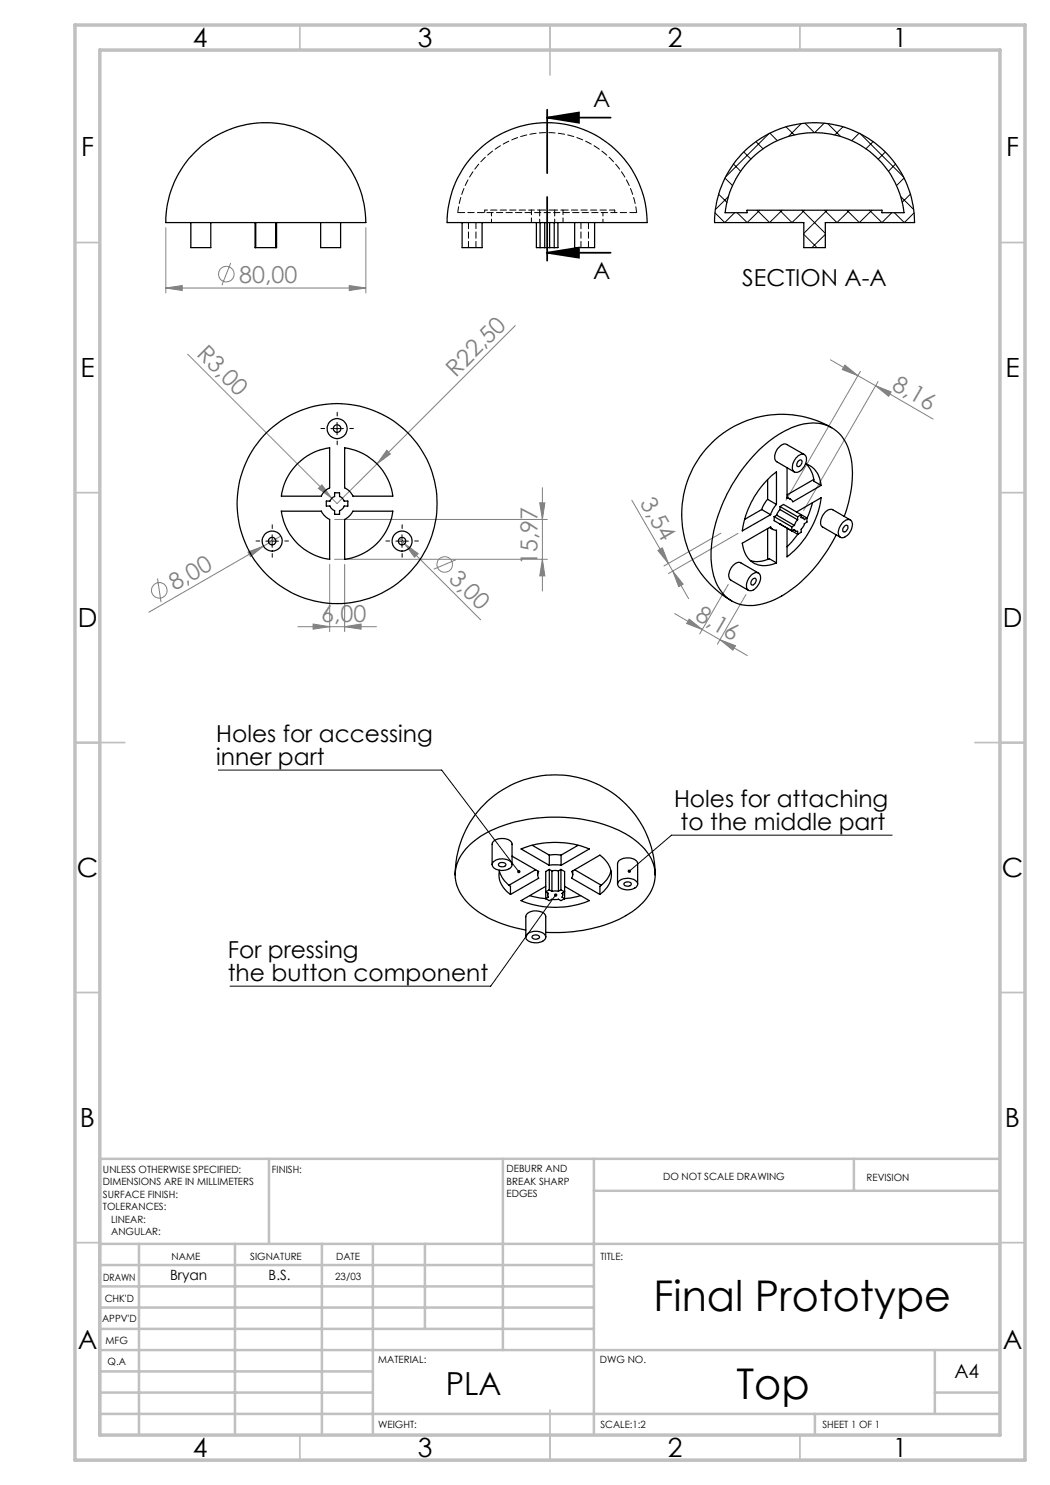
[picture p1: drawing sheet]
<svg xmlns="http://www.w3.org/2000/svg" width="210mm" height="297mm" viewBox="0 0 210 297" stroke-linecap="round" stroke-linejoin="round" font-family="sans-serif">
<g fill="none" stroke="#808080" stroke-width=".2">
<path d="M33.2 57.6l3.2-.5v1zM33.2 45.5v13.1M33.2 57.6h40M46.1 52.6l-1.7 4.4M69.8 57.1l3.4 .5-3.4 .5zM73.2 45.5v13.1M37.5 70.8l29.9 29.9 8-7.9M103 65.1l-27.6 27.7M166.1 72l5.5 3.1M169 73l2.6 2.1-3.1-1.2zM171.6 75.1l3.5 2M172.1 74.3l-14.9 25.7"/>
<path d="M175.1 77.1l3.1 1.3-.5 .9zM175.1 77.1l11.5 6.7M175.6 76.3l-14.9 25.8M63.7 97.7l.7-.7 2 2.7zM77.4 90.1l.7 .7-2.7 2zM108.5 97.5v20.7M31.5 115.7l.7 4.7M49.6 110.4l3.1-1.2-2.6 2.1zM52.7 109.2l-22.9 13.2M56.2 107.2l-3.5 2M65.9 112.9v13.4M66.9 103.9h42.6"/>
<path d="M66.9 111.9h42.6M68.9 112.9v13.4M79.9 107.7l1 1.1M80.9 108.8l2.7 1.9-.7 .7zM80.9 108.8l15.2 15.2M91.2 112l-4.5 1.8M107.9 100.6h1.1l-.5 3.3zM108.5 111.9l.5 3.3h-1.1zM126.4 100l7.3 12.7M131.6 110.1l.9-.5 1.2 3.1zM133.7 112.7l.8 1.5M134.5 114.2l2.1 2.6-.9 .5z"/>
<path d="M134.5 114.2l3.2 5.5M144.2 106.6l-11.4 6.6M145.7 116.9l-5.8 9.9M147.6 106.7l-13.9 8M149.2 118.9l-5.7 9.9M59.6 125.3h15.7M62.6 124.8l3.3 .5-3.3 .5zM68.9 125.3l3.3-.5v1zM134.9 122.7l5.5 3.2M137.8 123.8l2.6 2.1-3.1-1.2zM140.4 125.9l3.6 2M144 127.9l5.5 3.2"/>
<path d="M144 127.9l3.1 1.2-.5 .9z"/>
<circle cx="45.3" cy="54.8" r="1.56"/>
<circle cx="31.9" cy="118.1" r="1.55"/>
<circle cx="88.9" cy="112.9" r="1.56"/>
</g>
<path d="M109.4 23.5h12.7M109.4 21.9v12.7M109.4 39.4v12.7M109.4 23.5l6.4-1v2zM109.4 50.5h12.7M109.4 50.5l6.4-1v2z" fill="none" stroke="#000" stroke-width=".35"/>
<path d="M64.9 85.7h-.7M67.4 83.2v-.7M67.4 88.2v.8M69.9 85.7h.8M51.9 108.2h-.7M54.4 105.7v-.7M54.4 110.7v.8M56.9 108.2h.8M77.9 108.2h-.7M80.4 105.7v-.7M80.4 110.7v.8M82.9 108.2h.8" fill="none" stroke="#000" stroke-width=".2" stroke-dasharray="15.2 1.3 1.3 1.3"/>
<path d="M66.2 85.7h2.5M67.4 84.5v2.5M53.2 108.2h2.5M54.4 107v2.5M79.2 108.2h2.5M80.4 107v2.5M43.7 154h44.6l15.5 20.3M111.1 179l-13 18.2h-52.1M178.4 167h-44.1l-8.4 7.2" fill="none" stroke="#000" stroke-width=".2"/>
<g fill="none" stroke="#c0c0c0" stroke-width=".35">
<path d="M60 5v5M110 5v10M160 5v5M15 48.5h5M200 48.5h5M15 98.5h5M200 98.5h5M15 148.5h10M195 148.5h10M15 198.5h5M200 198.5h5M15 248.5h5"/>
<path d="M200 248.5h5M60 287v5M110 282v10M160 287v5"/>
</g>
<g fill="none" stroke="#c0c0c0" stroke-width=".5">
<path d="M53.8 231.8v17M100.6 231.8v38.2M118.8 231.8v55.2M118.8 238.2h81.2M170.8 231.8v6.4M200 231.8h-180v55.2M20 248.8h180M20 257.3h98.8M20 253h98.8M27.8 248.8v38.2M47 248.8v38.2M64.4 248.8v38.2"/>
<path d="M74.6 248.8v38.2M85 248.8v17M20 265.8h98.8M20 261.5h98.8M20 278.5h54.6M20 274.3h54.6M20 270h180M187 278.5h13M187 270v12.8M20 282.8h180M163 282.8v4.2"/>
</g>
<path d="M15 5h190v287h-190zM20 10h180v277h-180z" fill="none" stroke="#c0c0c0" stroke-width=".7"/>
<g fill="#000">
<path d="M109.4 23.5l6.4-1v2zM109.4 50.5l6.4-1v2z"/>
<path d="M125.6 174l-.1 .2 .1 .2 .3-.2-.3 .2a.33 .33 0 0 0 .5 .1 .33 .33 0 0 0 0-.5 .33 .33 0 0 0-.5 0zM110.9 178.7a.34 .34 0 0 0 0 .5 .34 .34 0 0 0 .5 0 .34 .34 0 0 0-.1-.5l-.2 .3 .2-.3zM103.6 174l-.1 .1a.33 .33 0 0 0 0 .5 .33 .33 0 0 0 .5 0l-.2-.3 .2 .3a.34 .34 0 0 0 0-.5 .34 .34 0 0 0-.4-.1z"/>
</g>
<g fill="#808080">
<path d="M63.7 97.7l.7-.7 2 2.7z"/>
<path d="M49.6 110.4l3.1-1.2-2.6 2.1z"/>
<path d="M77.4 90.1l.7 .7-2.7 2z"/>
<path d="M80.9 108.8l2.7 1.9-.7 .7z"/>
<path d="M175.1 77.1l3.1 1.3-.5 .9zM169 73l2.6 2.1-3.1-1.2z"/>
<path d="M69.8 57.1l3.4 .5-3.4 .5zM33.2 57.6l3.2-.5v1z"/>
<path d="M68.9 125.3l3.3-.5v1zM62.6 124.8l3.3 .5-3.3 .5z"/>
<path d="M107.9 100.6h1.1l-.5 3.3zM108.5 111.9l.5 3.3h-1.1z"/>
<path d="M131.6 110.1l.9-.5 1.2 3.1zM134.5 114.2l2.1 2.6-.9 .5z"/>
<path d="M137.8 123.8l2.6 2.1-3.1-1.2zM144 127.9l3.1 1.2-.5 .9z"/>
</g>
<g fill="none" stroke="#000" stroke-width=".25">
<path d="M39 30.4a20 20 0 0 1 21.8-4.3 20 20 0 0 1 12.3 18.4h-39.9a19.4 19.4 0 0 1 5.8-14.1zM95.3 30.4a20 20 0 0 1 21.8-4.3 20 20 0 0 1 12.3 18.4h-39.9a19.4 19.4 0 0 1 5.8-14.1zM148.9 30.2a20 20 0 0 1 21.7-4.1 20 20 0 0 1 12.3 18.4h-17.8v5h-4.3v-5h-17.9a20.2 20.2 0 0 1 6-14.3zM150.6 31.4a18 18 0 0 1 18.5-3.8 18 18 0 0 1 11.7 14.9h-4.4v-.5h-27v.5h-4.4a18.1 18.1 0 0 1 5.6-11.1zM38.2 44.5v5h4v-5M51 44.5v5h.2M51.2 49.5h3.9M51.2 44.5v5M55.1 44.5v5M55.3 44.5v5h-.2M64.1 44.5v5h4v-5M92.4 44.5v5h4v-5"/>
<path d="M107.3 44.5v5h.7M108 49.5h.9M108 44.5v5M108.9 49.5h1M108.9 44.5v5M109.9 49.5h.9M109.9 44.5v5M110.8 44.5v5M111.6 44.5v5h-.8M114.9 44.5v5h4v-5M59.2 93a11.2 11.2 0 0 1 6.7-3.4v8a3.2 3.2 0 0 0-1.6 1.6h-8a11 11 0 0 1 2.9-6.2zM66.9 98.6h1v.7l.5 .3 .4 .6h.8v1h-.8l-.3 .6-.6 .3v.8h-1v-.8l-.5-.3-.4-.6h-.7v-1h.7l.4-.5 .5-.4z"/>
<path d="M68.9 89.6a11.2 11.2 0 0 1 9.7 9.6h-8a3.5 3.5 0 0 0-1.7-1.6zM153.5 99.9l-.7 .9-.5 1.1M153.5 99.9l1.8 1M153.5 95.9v4M157.4 93.6v6.1a1.28 1.28 0 0 1 1.2 .7l5.6-3.3M157.4 99.4l.7 .4M159.6 91.2a.96 .96 0 0 1 .9-.4 .96 .96 0 0 1 .8 .7 2.78 2.78 0 0 1-2 3 1.04 1.04 0 0 1-.8-1.6l.4-.8zM159.6 92.2a.44 .44 0 0 1 .7-.2 .44 .44 0 0 1 0 .7 .5 .5 0 0 1-.4 .6 .5 .5 0 0 1-.6-.3zM160.9 90.9l-3.6-2a1.88 1.88 0 0 0-2.1 1.4 1.55 1.55 0 0 0 .2 2.1l3.5 2M161.1 92.7a4.6 4.6 0 0 1 3.1 4.4M161.2 92.8a5.5 5.5 0 0 1 1.6 3.5l1.4 .8M162.8 95.9l-5.4 3.1"/>
<path d="M166.3 85.5a20 20 0 0 0-27.3 7.4 20 20 0 0 0 7.3 27.3M56.3 102.2h8a3.5 3.5 0 0 0 1.6 1.7v8a11.2 11.2 0 0 1-9.6-9.7zM70.6 102.2h8a11.1 11.1 0 0 1-9.7 9.7v-8a4 4 0 0 0 1.7-1.7zM148.4 108.7l5.7-3.3a1.1 1.1 0 0 0 1.2 .6v6.6a4.4 4.4 0 0 1-6.6-3zM150.1 112.1a5.2 5.2 0 0 0 3.8-.3l1.4 .8M150.4 114.9a1 1 0 0 1 1.3-.3 1 1 0 0 1 .4 1.4 2.55 2.55 0 0 1-2.2 2.1 1.24 1.24 0 0 1-.5-1.8l.4-.8zM150.5 115.9a.44 .44 0 0 1 .6-.2 .44 .44 0 0 1 0 .7 .56 .56 0 0 1-.3 .5 .56 .56 0 0 1-.6-.1v-.6zM151.7 114.6l-3.5-2a1.88 1.88 0 0 0-2.2 1.4 1.61 1.61 0 0 0 .2 2l3.5 2.1M152.3 101.9l1.8 1M152.3 101.9l-3.4 2M153.5 105.7v6.2M153.9 105.5l.7 .4"/>
<path d="M154.8 103.3v.8l4.7 2.8M154.8 103.3l3.6 2.1M155.3 100.9v-6.5a18 18 0 0 0-6.9 11.8l5.7-3.3M155.3 100.9l-.7 .9-.5 1.1M155.4 103l-.6 .3M155.4 103l3.5 2.1M156 101.9l-.5 .7-.1 .4M156 104.8h.1M156 101.3l.7-.4 4.7 2.7M156 101.3v.6M156 101.3l3.5 2.1M156 101.9l3.5 2.1"/>
<path d="M158.4 105.4v.8l.5-.3a.5 .5 0 0 0 .6 .4v.6M158.8 106l.3 .2M158.9 105.1l-.5 .3M159.3 102.4l4.9-2.8a18.3 18.3 0 0 1-6.8 11.8v-5.7M159.5 104l-.3 .3-.3 .8M159.5 103.4l.7-.5v.6l.5 .1 .2 .3 .5-.3M159.5 103.4v.6M159.6 106.9l-2.2 2.5M160.2 103.4l.4 .2M161.4 103.6v.8l-.5 .3-.2 .5-.5 .7v.6l-.7 .4M162.5 100.5l-1.1 3.1M168.6 104.5a1.13 1.13 0 0 1 1.7-.3 2.58 2.58 0 0 1-2 3.3 1.27 1.27 0 0 1-.5-1.8z"/>
<path d="M168.8 103.3a20.9 20.9 0 0 0 1-13.4 7.5 7.5 0 0 0-9.6-5 22.7 22.7 0 0 0-11.9 9.1 30.1 30.1 0 0 0-6.1 17.8 10.1 10.1 0 0 0 3.7 8.1 8.4 8.4 0 0 0 7.8 .5 25.4 25.4 0 0 0 12.2-11l1.4-2.4M168.9 105.2a.39 .39 0 0 1 .6-.1 .39 .39 0 0 1 .1 .6 .65 .65 0 0 1-.4 .6 .65 .65 0 0 1-.6-.1v-.4zM170.1 104l-3.6-2.1a2.01 2.01 0 0 0-2.2 1.8 1.36 1.36 0 0 0 .2 1.7l3.6 2.1M91 175a20 20 0 0 1 20-20 20 20 0 0 1 20 20M98.4 172.9v-4.1a1.91 1.91 0 0 1 2.4-1.1 1.56 1.56 0 0 1 1.6 1.1v4.1M98.7 172.3a2.76 2.76 0 0 1 3.7 .3 1.21 1.21 0 0 1-1.3 1.4 2.33 2.33 0 0 1-2.6-.9v-.5zM99.7 172.8a.91 .91 0 0 1 1.5 .2 .86 .86 0 0 1-1.5-.1zM99.9 174.2a5.5 5.5 0 0 0 2.2 3.1v1.6M99.9 174.1a4.5 4.5 0 0 0 2.2 4.8M102.4 171.2l5.3 3.1a1.17 1.17 0 0 0 0 1.3l-5.6 3.3M105.9 179.1l3.3 .6M106.4 169l3.5 2"/>
<path d="M107.1 174l-5.3 3.1M107.5 174.2v.8M109.1 177.3l-4.9 2.8a18 18 0 0 0 13.7 0l-5-2.8M109.1 179.7l.8 .4 .5-.3h1.3l.5 .3 .7-.4M109.5 178.6v.5M109.9 173.1l-5.7-3.3a18.5 18.5 0 0 1 13.7 0l-5.7 3.3M109.9 173.1l.6-.1 1.7 .1M109.9 178l-.8 .4 .6 .3-.2 .3 .2 .4-.6 .3M109.9 171l.8-.1 1.5 .1M109.9 173.9l-.8 .4v5.4M109.9 173.9l.5 .3M109.9 171v2.1"/>
<path d="M109.9 173.9v4.1M109.9 178l.5 .3M110.4 174.2l.5-.1 .8 .1M110.4 178.3h1.3M110.4 174.2v4.1M111.7 174.2v4.1M112.2 178l.7 .4-.5 .3 .1 .3-.1 .4 .5 .3M112.2 173.9l.7 .4v5.4M112.2 173.9l-.5 .3M112.2 173.9v4.1M112.2 178l-.5 .3M112.2 171v2.1"/>
<path d="M112.5 178.6v.5M114.3 174.3l5.7-3.3a4.5 4.5 0 0 1 1.4 6.5l-1.4 1.4-5.7-3.3a1.17 1.17 0 0 0 0-1.3zM114.5 174.2v.8M114.9 174l5.4 3.1M115.6 169l-3.4 2M116.1 179.1l-3.2 .6M122.2 174.2a5.5 5.5 0 0 1-2.2 3.1v1.6M123.5 176.8v-4.1a2.08 2.08 0 0 1 2.6-1.1 1.56 1.56 0 0 1 1.4 1.1v4.1M123.8 176.2a2.76 2.76 0 0 1 3.7 .3 1.18 1.18 0 0 1-1.3 1.4 2.33 2.33 0 0 1-2.7-.9v-.3zM124.8 176.7a.88 .88 0 0 1 1.5 .1 .86 .86 0 0 1-1.5 0zM105.2 186a20.7 20.7 0 0 1-12.1-5.9 7.4 7.4 0 0 1 .5-10.7 21.3 21.3 0 0 1 12-5.5 30.5 30.5 0 0 1 20.2 3.3 10.2 10.2 0 0 1 5.2 7.2 8.7 8.7 0 0 1-4 7.5 27.3 27.3 0 0 1-16.9 4.6h-1M105.2 187.4v-4.1a2.11 2.11 0 0 1 2.8-1 1.23 1.23 0 0 1 1.1 1v4.1"/>
<path d="M105.3 186.9a2.79 2.79 0 0 1 3.7 .1 .99 .99 0 0 1-.9 1.4 2.47 2.47 0 0 1-2.9-.8zM106.5 187.2a.81 .81 0 0 1 1.4 .3 .89 .89 0 0 1-1.5-.1z"/>
<circle cx="67.4" cy="85.7" r="2.01"/>
<circle cx="67.4" cy="85.7" r=".74"/>
<circle cx="54.4" cy="108.2" r="1.99"/>
<circle cx="54.4" cy="108.2" r=".76"/>
<circle cx="67.4" cy="100.7" r="20"/>
<circle cx="80.4" cy="108.2" r="2"/>
<circle cx="80.4" cy="108.2" r=".74"/>
</g>
<path d="M91.6 42.5h35.7" fill="none" stroke="#000" stroke-width=".2" stroke-dasharray="1.3 .6" stroke-dashoffset="-.1"/>
<path d="M93.7 44.5v5M95.2 49.5v-5M96.9 42v.5M107.9 42v.5M110.9 42v.5M116.2 44.5v5M117.7 49.5v-5M122.9 42v.5" fill="none" stroke="#000" stroke-width=".2" stroke-dasharray="1.3 .6"/>
<path d="M107.9 42h3M127.3 42.5a18 18 0 0 0-17.9-16 18 18 0 0 0-17.8 16" fill="none" stroke="#000" stroke-width=".2" stroke-dasharray="1.3 .6" stroke-dashoffset=".1"/>
<path d="M98.3 42.5v2M107.9 44.5v-2M110.9 44.5v-2M120.6 44.5v-2" fill="none" stroke="#000" stroke-width=".2" stroke-dasharray="1.3 .6" stroke-dashoffset=".6"/>
<path d="M106.3 44.5v-2.5M112.6 42v2.5" fill="none" stroke="#000" stroke-width=".2" stroke-dasharray="1.3 .6" stroke-dashoffset=".3"/>
<path d="M107.9 42h-1.6M112.6 42h-1.7" fill="none" stroke="#000" stroke-width=".2" stroke-dasharray="1.3 .6" stroke-dashoffset=".8"/>
<path d="M112.6 42h10.3" fill="none" stroke="#000" stroke-width=".2" stroke-dasharray="1.3 .6" stroke-dashoffset=".2"/>
<path d="M96.9 42h9.4" fill="none" stroke="#000" stroke-width=".2" stroke-dasharray="1.3 .6" stroke-dashoffset=".7"/>
<g fill="none" stroke="#000" stroke-width=".2">
<path d="M143.7 38.8l1.7 1.7M145 35.6l1.5 1.5M145.7 39.3l-2.6 2.6M146.7 32.8l1.4 1.5M148.8 30.4l1.4 1.4M151.2 28.3l1.4 1.5M153.7 26.8l-8.6 8.6M154 26.6l1.5 1.5M157.2 25.4l1.7 1.6M160.3 24.7l-2.6 2.6M161 24.6l1.9 1.9M164.9 24.6l-2 1.9"/>
<path d="M165.5 24.7l2.6 2.6M168.6 25.4l-1.6 1.6M171.8 26.6l-1.5 1.5M172.1 26.8l8.6 8.6M174.6 28.3l-1.4 1.5M177.1 30.4l-1.5 1.4M179.1 32.8l-1.4 1.5M180.1 39.3l2.6 2.6M180.8 35.6l-1.5 1.5M182.1 38.8l-1.7 1.7M146.9 42.5l-1.9 2-2-1.9M151.4 42l2.5 2.5 2.5-2.5"/>
<path d="M151.9 42l-2.5 2.5-2-2M155.9 42l2.5 2.5 2.5-2.5M160.4 42l4.7 4.7M160.8 46.9l2.6 2.6M164.9 42l2.5 2.5 2.5-2.5M165.1 46.9l-2.7 2.6M165.4 42l-4.6 4.7M169.4 42l2.5 2.5 2.5-2.5M173.9 42l2.5 2.5 2-2M178.9 42.5l2 2 1.9-1.9"/>
</g>
<g font-size="8.5">
<text x="130.7" y="262.2">Final Prototype</text>
<text x="147.3" y="279.7">Top</text>
</g>
<text font-size="6.3" x="89.2" y="278.9">PLA</text>
<g font-size="5.3">
<text x="38.5" y="9.5">4</text>
<text x="83.5" y="9.5">3</text>
<text x="133.6" y="9.5">2</text>
<text x="178.6" y="9.5">1</text>
<text x="16.2" y="31.2">F</text>
<text x="201.2" y="31.2">F</text>
<text x="16.1" y="75.5">E</text>
<text x="201.1" y="75.5">E</text>
<text x="15.5" y="125.5">D</text>
<text x="200.5" y="125.5">D</text>
<text x="15.4" y="175.5">C</text>
<text x="200.4" y="175.5">C</text>
<text x="16" y="225.5">B</text>
<text x="201" y="225.5">B</text>
<text x="15.5" y="269.7">A</text>
<text x="200.5" y="269.7">A</text>
<text x="38.5" y="291.5">4</text>
<text x="83.5" y="291.5">3</text>
<text x="133.6" y="291.5">2</text>
<text x="178.6" y="291.5">1</text>
</g>
<g font-size="4.7">
<text x="118.6" y="21.4">A</text>
<text x="118.6" y="55.9">A</text>
<text x="148.5" y="57.3">SECTION A-A</text>
<text x="43.2" y="148.5">Holes for accessing</text>
<text x="43.2" y="153">inner part</text>
<text x="134.8" y="161.5">Holes for attaching</text>
<text x="136.1" y="166">to the middle part</text>
<text x="45.5" y="191.7">For pressing</text>
<text x="45.5" y="196.2">the button component</text>
</g>
<g font-size="4.7" fill="#808080">
<text x="47.8" y="56.5">80,00</text>
<text x="39.2" y="71" transform="rotate(45 39.2 71)">R3,00</text>
<text x="91.2" y="75.5" transform="rotate(-45 91.2 75.5)">R22,50</text>
<text x="178.2" y="77.7" transform="rotate(30 178.2 77.7)">8,16</text>
<text x="127.9" y="100.6" transform="rotate(60 127.9 100.6)">3,54</text>
<text x="107.5" y="113.1" transform="rotate(-90 107.5 113.1)">15,97</text>
<text x="35" y="118.3" transform="rotate(-30 35 118.3)">8,00</text>
<text x="89.6" y="115.9" transform="rotate(45 89.6 115.9)">3,00</text>
<text x="64.2" y="124.3">6,00</text>
<text x="138.8" y="123.8" transform="rotate(30 138.8 123.8)">8,16</text>
</g>
<text font-size="3.9" x="190.9" y="275.5">A4</text>
<g font-size="2.8">
<text x="34" y="256">Bryan</text>
<text x="53.7" y="256">B.S.</text>
</g>
<g font-size="2">
<text x="20.6" y="234.6">UNLESS OTHERWISE SPECIFIED:</text>
<text x="20.6" y="237.1">DIMENSIONS ARE IN MILLIMETERS</text>
<text x="20.6" y="239.6">SURFACE FINISH:</text>
<text x="54.4" y="234.6">FINISH:</text>
<text x="101.3" y="234.5">DEBURR AND</text>
<text x="101.3" y="237">BREAK SHARP</text>
<text x="101.3" y="239.5">EDGES</text>
<text x="132.6" y="236">DO NOT SCALE DRAWING</text>
<text x="173.3" y="236.2">REVISION</text>
<text x="20.6" y="242.1">TOLERANCES:</text>
<text x="22.2" y="244.6">LINEAR:</text>
<text x="22.2" y="247.1">ANGULAR:</text>
<text x="34.3" y="252">NAME</text>
<text x="50" y="251.9">SIGNATURE</text>
<text x="67.2" y="251.9">DATE</text>
<text x="120.1" y="251.9">TITLE:</text>
<text x="20.6" y="256.1">DRAWN</text>
<text x="67" y="255.9">23/03</text>
<text x="20.9" y="260.3">CHK'D</text>
<text x="20.4" y="264.4">APPV'D</text>
<text x="21.1" y="268.8">MFG</text>
<text x="21.5" y="273">Q.A</text>
<text x="75.6" y="272.5">MATERIAL:</text>
<text x="120" y="272.5">DWG NO.</text>
<text x="75.6" y="285.5">WEIGHT:</text>
<text x="120.1" y="285.6">SCALE:1:2</text>
<text x="164.5" y="285.6">SHEET 1 OF 1</text>
</g>
</svg>
